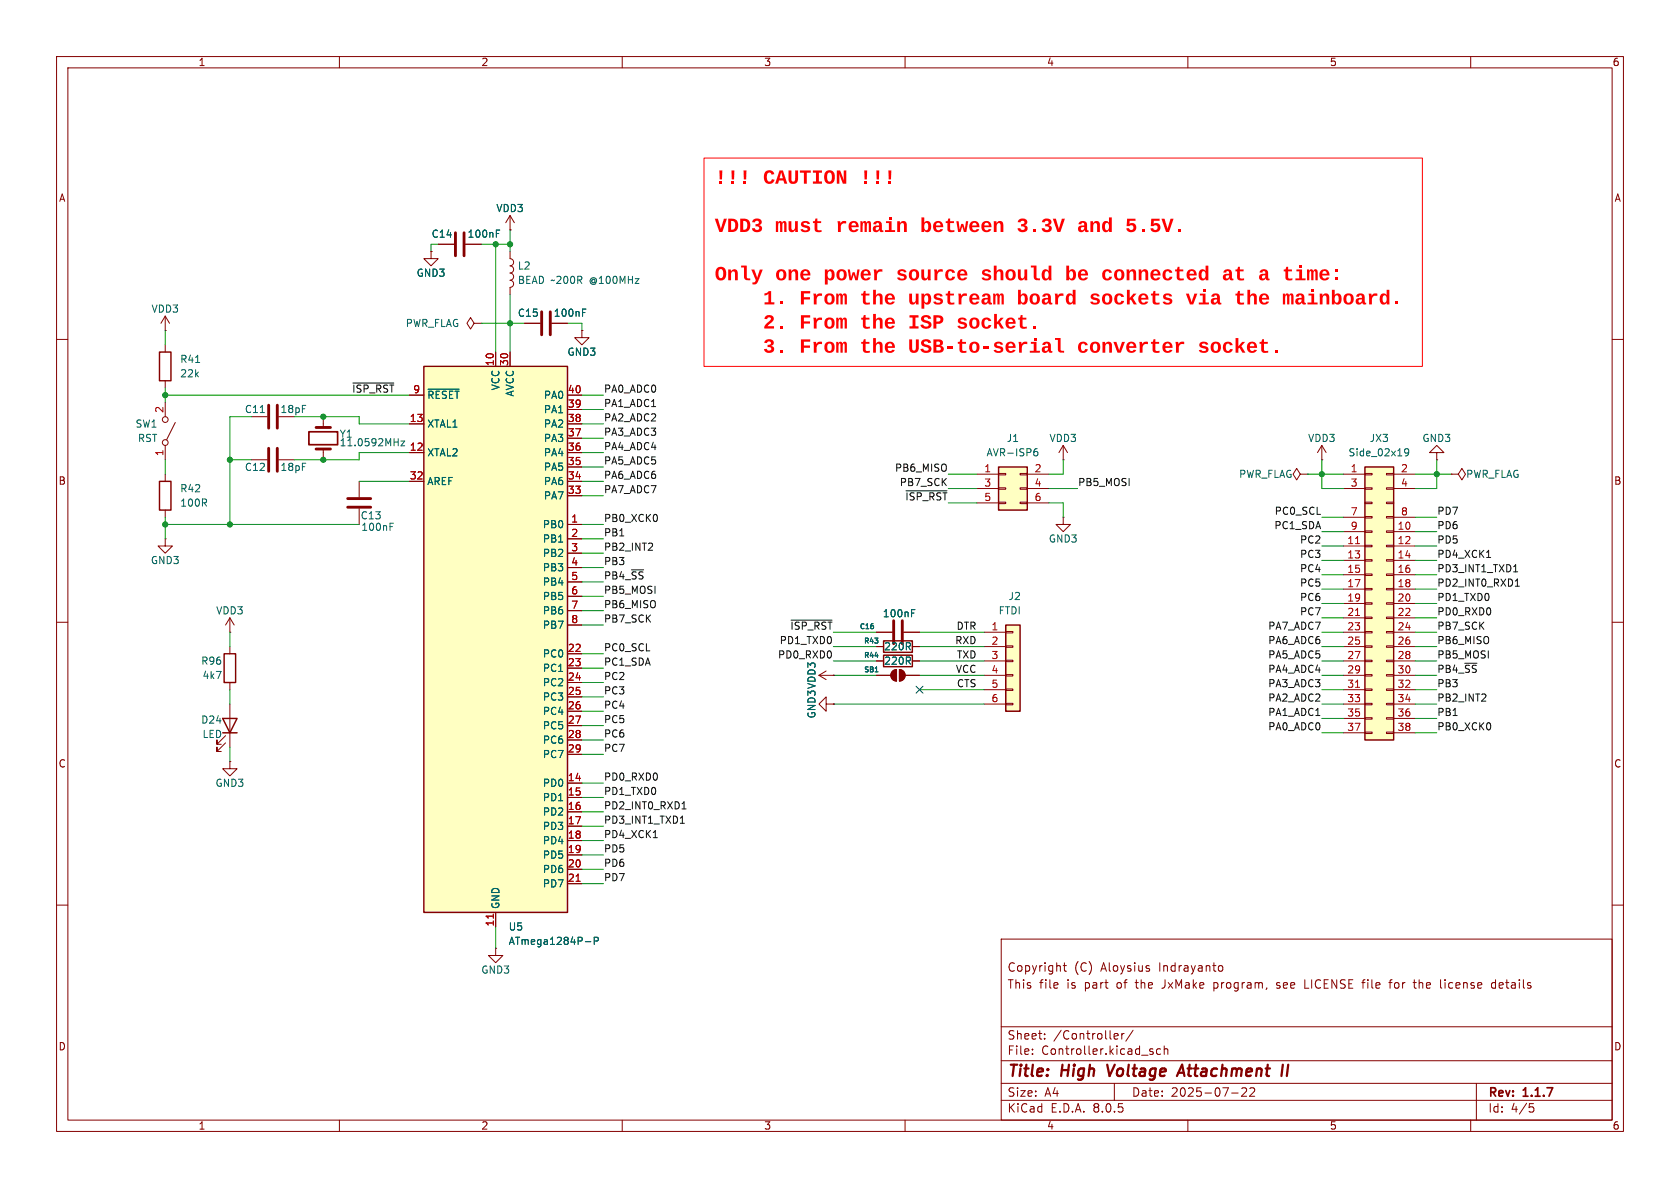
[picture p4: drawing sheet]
<svg xmlns="http://www.w3.org/2000/svg" width="297mm" height="210mm" viewBox="0 0 297 210" stroke-linecap="round" stroke-linejoin="round" font-family="sans-serif">
<g fill="none" stroke="#840000" stroke-width=".18">
<path d="M10 10h277v190h-277zM12 12h273v186h-273zM60 10v2M110 10v2M160 10v2M210 10v2M260 10v2M10 60h2M285 60h2M44.4 73.7h2.8M233.7 78.7l-.8 1.3M233.7 78.7v2.6"/>
<path d="M233.7 78.7l.7 1.3M44.4 81.3h2.8M49.3 81.3h2.8M63.5 85.1v2.8M63.5 89.9v2.8M233.7 81.3h.1M254 80h1.3l-1.3-1.3-1.3 1.3h1.3v1.3M254 81.3h.1M256.5 83.8h1.3l.6 1 .7-1-.7-1-.6 1M256.5 83.8h.1M10 110h2M285 110h2"/>
<path d="M10 160h2M285 160h2M177 166h108v32h-108zM188 170.7h.5M188.2 170.2v1.3l.3 .2M203 171.2l.2 .2-.2 .3M203 170.7l.2 .1M214.6 173.7v1.5M214.6 174.6l.1 .1M214.7 173.7l-.1 .1M215.5 170.8l.4-.1 .3 .3v.4l-.2 .2h-.5M225.7 174.6l.4 .1"/>
<path d="M225.9 173.7l-.2 .2 .2 .3M230.7 173.2v1.5h.7M240.7 173.7h.6M241.3 173.2l-.3 .1M245.5 173.7h.6M246.1 173.2l-.4 .2v1.3M249.8 173.7h.6M250.1 174.6l.3 .1M255.5 173.2v.1M255.5 173.7v1M264.4 173.8l-.4-.1-.3 .3v.4l.1 .2h.6M264.4 173.2v1.5"/>
<path d="M60 198v2M110 198v2M160 198v2M177 194.5h108M177 191.5h108M177 187.5h108M177 181.5h108M182.5 186.3v.1M182.5 185.5v.1M184.7 183.6v.1M184.7 182.8v.1M197 191.5v3"/>
<path d="M197.2 182.7l.4 .1 .1 .3-.7 .1M197.6 183.6l-.4 .1M198.3 182.7v1M198.7 182.7l-.2 .1-.2 .2M200.3 182.1l-1.3 2M203.5 185.9l.3 .1 .1 .2-.2 .2h-.3M203.5 185.4l.3 .1M205.2 185.5l-.5-.1-.2 .3v.4l.1 .2h.6M205.8 185.5l.2-.1 .4 .1 .1 .9M205.8 184.9v1.5M210 198v2M217.7 193.2h1.2"/>
<path d="M219.5 192.4l.6-.1 .2 .1 .1 .3-.9 1.1h.9M221 192.4l.5-.1 .2 .1 .1 .3-.9 1.1h.9M260 198v2M261 191.5v6.5M270.4 195.1h.7M270.5 195.7h.4l.3 .3-.2 .5-.5 .1"/>
</g>
<path d="M195.7 188.2l.5 2M208.1 190.2l.9-2 .4 2M208.3 189.6h1M226.8 188.2l-.3 2M227.7 188.2l-.2 2" fill="none" stroke="#840000" stroke-width=".4"/>
<path d="M47.5 71.6v4.1M47.5 79.2v4.1M49 71.6v4.1M49 79.2v4.1M61.5 88.1h4M61.5 89.7h4" fill="none" stroke="#840000" stroke-width=".51"/>
<path d="M46 72.9h.7M69 93.1h.4M69 92.5h.6" fill="none" stroke="#006464" stroke-width=".18"/>
<path d="M74.9 64.8h25.4v96.5h-25.4z" fill="#ffffc2"/>
<path d="M28.2 62.2h2v5.1h-2zM74.9 64.8h25.4v96.5h-25.4zM28.2 85.1h2v5.1h-2zM39.6 115.6h2.1v5.1h-2.1zM156.2 115.8h5.1v2.1h-5.1zM39.4 127h2.5l-1.3 2.5zM39.4 129.5h2.5" fill="none" stroke="#840000" stroke-width=".25"/>
<g fill="none" stroke="#840000" stroke-width=".18">
<path d="M29.2 58.4h.1M29.2 55.9v2.5M29.2 55.9l-.8 1.3M29.2 55.9l.8 1.3M83.8 57.2l-.6-1.1-.7 1.1 .7 1 .6-1h1.3M85.1 57.2h.1M29.2 61v1.2M29.2 67.3v1.3M29.2 71.1v2.6M29.2 78.7v2.6M31 74.7l-1.5 3M57.1 73.7v1.9"/>
<path d="M57.1 79.4v1.9M72.4 74.9h2.5M72.4 69.9h2.5M87.6 62.2v2.6M90.2 62.2v2.6M100.3 74.9h2.6M100.3 77.5h2.6M100.3 72.4h2.6M100.3 69.9h2.6M29.2 95.3v1.2h1.3l-1.3 1.3-1.3-1.3h1.3M29.2 95.3h.1M29.2 83.8v1.3"/>
<path d="M29.2 90.2v1.2M72.4 80h2.5M72.4 85.1h2.5M100.3 92.7h2.6M100.3 80h2.6M100.3 95.3h2.6M100.3 97.8h2.6M100.3 85.1h2.6M100.3 87.6h2.6M100.3 82.6h2.6M40.6 111.8h.1M40.6 109.2l-.7 1.3"/>
<path d="M40.6 109.2v2.6M40.6 114.3v1.3M40.6 109.2l.8 1.3M100.3 115.6h2.6M100.3 118.1h2.6M100.3 100.3h2.6M100.3 102.9h2.6M100.3 105.4h2.6M100.3 108h2.6M100.3 110.5h2.6M154.9 116.8h1.3M154.9 119.4h2.6"/>
<path d="M157.8 118.7l.7-.3v2a1.02 1.02 0 0 1-.9-.6 1.02 1.02 0 0 1 .2-1.1zM159 118.4a1.02 1.02 0 0 1 1 1 1.02 1.02 0 0 1-1 1zM160 119.4h2.6M161.3 116.8h1.3M39.9 131.3l-1.5 1.5v-.7v.7h.7M39.9 130l-1.5 1.6v-.8v.8h.7M40.6 134.6v1.3h1.3l-1.3 1.3-1.2-1.3h1.2M40.6 134.6h.1M40.6 120.7v1.2M40.6 124.5v7.6M100.3 138.4h2.6M100.3 120.7h2.6"/>
<path d="M100.3 123.2h2.6M100.3 125.7h2.6M100.3 128.3h2.6M100.3 130.8h2.6M100.3 133.4h2.6M146 124.5v-1.3l-1.2 1.3 1.2 1.2v-1.2h1.3M147.3 124.5h.1M100.3 141h2.6M100.3 143.5h2.6M100.3 146.1h2.6M100.3 148.6h2.6M100.3 151.1h2.6"/>
<path d="M100.3 153.7h2.6M100.3 156.2h2.6M87.6 161.3v2.5"/>
<circle cx="29.2" cy="74.2" r=".51"/>
<circle cx="29.2" cy="78.2" r=".51"/>
</g>
<path d="M101.8 155.8h.8M87.2 161.6v.7" fill="none" stroke="#a90000" stroke-width=".18"/>
<path d="M34.6 64.1h.7M70.9 78h.6l-.6 .8h.6M75.7 68.8h5.5M154.7 118.8h.5M103.5 166.5h.9M105.1 166.3h.6l.1-.2-.1-.3-.6-.1v1.2" fill="none" stroke="#006464" stroke-width=".18"/>
<path d="M54.6 76.3h5.1v2.3h-5.1z" fill="none" stroke="#840000" stroke-width=".3"/>
<path d="M55.9 79.4h2.5M55.9 75.6h2.5" fill="none" stroke="#840000" stroke-width=".51"/>
<g fill="#840000" stroke="#840000" stroke-width=".18">
<path d="M157.8 118.7l.7-.3v2a1.02 1.02 0 0 1-.9-.6 1.02 1.02 0 0 1 .2-1.1z"/>
<path d="M159 118.4a1.02 1.02 0 0 1 1 1 1.02 1.02 0 0 1-1 1z"/>
</g>
<path d="M176.5 82.6h5.1v7.6h-5.1z" fill="#ffffc2"/>
<g fill="none" stroke="#840000" stroke-width=".18">
<path d="M188 78.7l-.8 1.3M188 78.7v2.6M188 78.7l.7 1.3M172.7 83.8h3.8M172.7 86.4h3.8M172.7 88.9h3.8M176.5 88.8h1.3v.2h-1.3zM176.5 86.2h1.3v.3h-1.3zM176.5 83.7h1.3v.2h-1.3zM180.3 88.8h1.3v.2h-1.3zM180.3 86.2h1.3v.3h-1.3zM180.3 83.7h1.3v.2h-1.3z"/>
<path d="M181.6 83.8h3.8M181.6 86.4h3.8M181.6 88.9h3.8M188 81.3h.1M144.8 119.4l1.2 .7M144.8 119.4h2.5M146 118.6l-1.2 .8M147.3 119.4h.1M154.9 114.3h1.3M154.9 111.8h2.8M159.8 111.8h2.8M161.3 114.3h1.3"/>
</g>
<path d="M176.5 82.6h5.1v7.6h-5.1zM156.2 113.3h5.1v2h-5.1z" fill="none" stroke="#840000" stroke-width=".25"/>
<path d="M182.9 79.9l.3-.1 .3 .2-.1 .5h-.5M183.4 79.3l-.4 .1-.2 .2M161.2 108.4h.4M161.2 107.8h.6" fill="none" stroke="#006464" stroke-width=".18"/>
<path d="M158 109.7v4.1M159.5 109.7v4.1" fill="none" stroke="#840000" stroke-width=".51"/>
<path d="M241.3 82.6h5.1v48.2h-5.1z" fill="#ffffc2"/>
<g fill="none" stroke="#840000" stroke-width=".18">
<path d="M229.9 83.8l-.7-1-.6 1 .6 1 .7-1h1.2M231.1 83.8h.1M237.5 83.8h3.8M237.5 94h3.8M237.5 96.5h3.8M237.5 99.1h3.8M237.5 86.4h3.8M237.5 91.4h3.8M241.3 98.9h1.3v.3h-1.3zM241.3 96.4h1.3v.2h-1.3zM241.3 93.9h1.3v.2h-1.3zM241.3 91.3h1.3v.3h-1.3z"/>
<path d="M241.3 88.8h1.3v.2h-1.3zM241.3 86.2h1.3v.3h-1.3zM241.3 83.7h1.3v.2h-1.3zM245.1 98.9h1.3v.3h-1.3zM245.1 96.4h1.3v.2h-1.3zM245.1 93.9h1.3v.2h-1.3zM245.1 91.3h1.3v.3h-1.3zM245.1 88.8h1.3v.2h-1.3zM245.1 86.2h1.3v.3h-1.3zM245.1 83.7h1.3v.2h-1.3zM246.4 83.8h3.8M246.4 94h3.8"/>
<path d="M246.4 96.5h3.8M246.4 99.1h3.8M246.4 86.4h3.8M246.4 91.4h3.8M237.5 101.6h3.8M237.5 104.1h3.8M237.5 106.7h3.8M237.5 109.2h3.8M237.5 111.8h3.8M237.5 114.3h3.8M237.5 116.8h3.8M237.5 119.4h3.8"/>
<path d="M241.3 119.3h1.3v.2h-1.3zM241.3 116.7h1.3v.3h-1.3zM241.3 114.2h1.3v.2h-1.3zM241.3 111.6h1.3v.3h-1.3zM241.3 109.1h1.3v.2h-1.3zM241.3 106.6h1.3v.2h-1.3zM241.3 104h1.3v.3h-1.3zM241.3 101.5h1.3v.2h-1.3zM245.1 119.3h1.3v.2h-1.3zM245.1 116.7h1.3v.3h-1.3zM245.1 114.2h1.3v.2h-1.3zM245.1 111.6h1.3v.3h-1.3z"/>
<path d="M245.1 109.1h1.3v.2h-1.3zM245.1 106.6h1.3v.2h-1.3zM245.1 104h1.3v.3h-1.3zM245.1 101.5h1.3v.2h-1.3zM246.4 101.6h3.8M246.4 104.1h3.8M246.4 106.7h3.8M246.4 109.2h3.8M246.4 111.8h3.8M246.4 114.3h3.8M246.4 116.8h3.8M246.4 119.4h3.8"/>
<path d="M237.5 121.9h3.8M237.5 124.5h3.8M237.5 127h3.8M237.5 129.5h3.8M241.3 129.4h1.3v.3h-1.3zM241.3 126.9h1.3v.2h-1.3zM241.3 124.3h1.3v.3h-1.3zM241.3 121.8h1.3v.2h-1.3zM245.1 129.4h1.3v.3h-1.3zM245.1 126.9h1.3v.2h-1.3zM245.1 124.3h1.3v.3h-1.3zM245.1 121.8h1.3v.2h-1.3z"/>
<path d="M246.4 121.9h3.8M246.4 124.5h3.8M246.4 127h3.8M246.4 129.5h3.8"/>
</g>
<path d="M241.3 82.6h5.1v48.2h-5.1z" fill="none" stroke="#840000" stroke-width=".25"/>
<path d="M239.6 96.1h.8M239.6 108.8h.8M239.6 121.5h.8" fill="none" stroke="#a90000" stroke-width=".18"/>
<path d="M249 79.9l-.2 .2-.4-.1-.1-.1 .1-.5 .4-.1 .2 .1a.84 .84 0 0 1-.3 1.2h-.3" fill="none" stroke="#006464" stroke-width=".18"/>
<path d="M177.8 110.5h2.5v15.2h-2.5z" fill="#ffffc2"/>
<g fill="none" stroke="#840000" stroke-width=".18">
<path d="M90.2 38.1v2.5M90.2 38.1l-.8 1.3M90.2 38.1l.7 1.3M76.2 44.5v1.2h1.3l-1.3 1.3-1.3-1.3h1.3M76.2 44.5h.1M77.5 43.2h2.8M82.3 43.2h2.8M90.2 45.7a.64 .64 0 0 1 .6 .7 .64 .64 0 0 1-.6 .6 .64 .64 0 0 1 .6 .6 .64 .64 0 0 1-.6 .7 .64 .64 0 0 1 .6 .6 .64 .64 0 0 1-.6 .6 .63 .63 0 0 1 .6 .7 .63 .63 0 0 1-.6 .6v1.3M90.2 40.6h.1M90.2 44.5v1.2M92.7 57.2h2.8M97.5 57.2h2.8"/>
<path d="M102.9 58.4v1.3h1.2l-1.2 1.3-1.3-1.3h1.3M102.9 58.4h.1M188 91.4v1.3h1.2l-1.2 1.3-1.3-1.3h1.3M188 91.4h.1M174 111.8h3.8M174 114.3h3.8M174 116.8h3.8M174 119.4h3.8M177.8 119.3h1.3v.2h-1.3zM177.8 116.7h1.3v.3h-1.3zM177.8 114.2h1.3v.2h-1.3zM177.8 111.6h1.3v.3h-1.3z"/>
<path d="M174 121.9h3.8M174 124.5h3.8M177.8 124.3h1.3v.3h-1.3zM177.8 121.8h1.3v.2h-1.3zM87.6 167.6v1.3h1.3l-1.3 1.3-1.2-1.3h1.2M87.6 167.6h.1"/>
</g>
<path d="M177.8 110.5h2.5v15.2h-2.5z" fill="none" stroke="#840000" stroke-width=".25"/>
<path d="M80.5 41.1v4.1M82 41.1v4.1M95.8 55.1v4.1M97.3 55.1v4.1" fill="none" stroke="#840000" stroke-width=".51"/>
<path d="M87.7 41.3h.5M87.7 40.7h.7M103 55.2h.4M103 54.6h.6" fill="none" stroke="#006464" stroke-width=".18"/>
<g fill="none" stroke="#0f0f0f" stroke-width=".18">
<path d="M62.4 67.7h7.2M116.2 91.2v.8M160.2 86.8h7.2M262.8 98.5h.7M139.8 109.6h7.3M267.6 101.1h.7M267.9 103.6h.7M268.1 102.5l.2-.1v1.2M263.5 128v.8M115.5 148.1h.7M120.3 145.5h.7M120.6 143h.7"/>
<path d="M120.8 141.9l.1-.2v1.3"/>
</g>
<path d="M124.5 27.9h127v36.9h-127z" fill="none" stroke="#f00" stroke-width=".18"/>
<g fill="#f00">
<path d="M131.4 30.1h.6l-.1 1.6h-.4z"/>
<path d="M131.4 32h.6v.5h-.6z"/>
<path d="M157.1 30.1h.5l-.1 1.6h-.4z"/>
<path d="M157.1 32h.5v.5h-.5z"/>
<path d="M186.1 38.7h.6l.5 1.8 .5-1.8h.6l-.8 2.3h-.6z"/>
<path d="M208.3 40.5h.5v.5h-.5z"/>
<path d="M212.2 47.8a.61 .61 0 0 1 .9 .1v-.9h.5v2.5h-.4l-.1-.3a.7 .7 0 0 1-.9 .3 .7 .7 0 0 1-.3-.9h.5a.42 .42 0 0 0 .1 .5 .42 .42 0 0 0 .5 .1l.1-.4a.57 .57 0 0 0-.5-.8l-.2 .6h-.5z"/>
<path d="M236 49h.5v.5h-.5z"/>
<path d="M236 47.6h.5v.6h-.5z"/>
<path d="M175.6 51.9h.3v.3a.36 .36 0 0 1 .4-.3 .36 .36 0 0 1 .4 .3 .44 .44 0 0 1 .6-.3 .44 .44 0 0 1 .2 .6v1.3h-.4v-1.4l-.2-.2-.2 .2v1.4h-.4v-1.4l-.1-.2-.2 .3v1.3h-.4z"/>
<path d="M205.8 52.1l.6-.2a.71 .71 0 0 1 .8 .5h-.4l-.1-.2a.33 .33 0 0 0-.4 0 .33 .33 0 0 0-.2 .3l.4 .1a.63 .63 0 0 1 .8 .7 .63 .63 0 0 1-.9 .5 .77 .77 0 0 1-.9-.4l.5-.1a.5 .5 0 0 0 .8 0l-.1-.1-.5-.2a.56 .56 0 0 1-.5-.3 .56 .56 0 0 1 .1-.6z"/>
<path d="M214.3 52.1a.78 .78 0 0 1 .8-.2 .78 .78 0 0 1 .6 .7v.8l.2 .1-.1 .3a.41 .41 0 0 1-.6-.3 .6 .6 0 0 1-.7 .3 .6 .6 0 0 1-.4-.6h.5a.32 .32 0 0 0 .4 .3 .32 .32 0 0 0 .2-.5v-.1h-.4l-.2 .3h-.5a.6 .6 0 0 1 .7-.5h.4a.29 .29 0 0 0-.2-.5 .29 .29 0 0 0-.4 .3l-.5-.1z"/>
<path d="M246.7 53.3h.5v.5h-.5z"/>
<path d="M182.7 57.6h.5v.5h-.5z"/>
<path d="M184.4 60.6a.78 .78 0 0 1 .9-.2 .78 .78 0 0 1 .5 .7v.8l.2 .2v.2a.41 .41 0 0 1-.7-.3 .6 .6 0 0 1-.6 .4 .6 .6 0 0 1-.5-.6h.5a.32 .32 0 0 0 .4 .2 .32 .32 0 0 0 .2-.4v-.1h-.4l-.2 .3h-.5a.6 .6 0 0 1 .7-.6h.4a.29 .29 0 0 0-.1-.5 .29 .29 0 0 0-.4 .3h-.5z"/>
<path d="M186.5 59.8h1v2.1l.6 .1v.3h-.6a.56 .56 0 0 1-.5-.6v-1.6h-.5z"/>
<path d="M207.8 60.4h.5l.1 .4a.73 .73 0 0 1 .9-.4v.4a.68 .68 0 0 0-.9 .8v.7h-.5z"/>
<path d="M225.4 61.8h.5v.5h-.5z"/>
</g>
<g fill="none" stroke="#009600" stroke-width=".18">
<path d="M29.2 58.4v2.6M77.5 43.2h-1.3v1.3M85.1 43.2h5.1M85.1 57.2h7.6M87.6 43.2v19M90.2 40.6v3.9M90.2 52.1v10.1M100.3 57.2h2.6v1.2M29.2 69.9h43.2M29.2 68.6v2.5M44.4 73.7h-3.8v19M52.1 73.7h11.4v1.2h8.9"/>
<path d="M102.9 72.4h3.8M102.9 77.5h3.8M102.9 69.9h3.8M102.9 74.9h3.8M29.2 92.7h34.3M29.2 81.3v2.5M29.2 91.4v3.9M40.6 81.3h3.8M63.5 85.1h8.9M72.4 80h-8.9v1.3h-11.4M102.9 97.8h3.8M102.9 92.7h3.8"/>
<path d="M102.9 80h3.8M102.9 95.3h3.8M102.9 85.1h3.8M102.9 82.6h3.8M102.9 87.6h3.8M167.6 83.8h5.1M167.6 86.4h5.1M167.6 88.9h5.1M185.4 86.4h5.1M185.4 88.9h2.6v2.5M188 81.3v2.5h-2.6M231.1 83.8h6.4"/>
<path d="M233.7 96.5h3.8M233.7 94h3.8M233.7 99.1h3.8M233.7 81.3v5.1h3.8M233.7 91.4h3.8M250.2 96.5h3.8M250.2 83.8h6.3M250.2 94h3.8M250.2 99.1h3.8M250.2 91.4h3.8M254 81.3v5.1h-3.8M40.6 111.8v2.5"/>
<path d="M102.9 100.3h3.8M102.9 102.9h3.8M102.9 110.5h3.8M102.9 108h3.8M102.9 105.4h3.8M102.9 118.1h3.8M102.9 115.6h3.8M147.3 119.4h7.6M147.3 111.8h7.6M147.3 116.8h7.6M147.3 114.3h7.6M162.6 119.4h11.4"/>
<path d="M162.6 111.8h11.4M162.6 116.8h11.4M162.6 114.3h11.4M233.7 119.4h3.8M233.7 111.8h3.8M233.7 116.8h3.8M233.7 106.7h3.8M233.7 109.2h3.8M233.7 114.3h3.8M233.7 104.1h3.8M233.7 101.6h3.8M250.2 119.4h3.8"/>
<path d="M250.2 111.8h3.8M250.2 116.8h3.8M250.2 106.7h3.8M250.2 109.2h3.8M250.2 114.3h3.8M250.2 104.1h3.8M250.2 101.6h3.8M40.6 121.9v2.6M40.6 132.1v2.5M102.9 120.7h3.8M102.9 133.4h3.8M102.9 130.8h3.8"/>
<path d="M102.9 123.2h3.8M102.9 128.3h3.8M102.9 125.7h3.8M102.9 138.4h3.8M147.3 124.5h26.7M162.6 121.9h11.4M233.7 121.9h3.8M233.7 127h3.8M233.7 124.5h3.8M233.7 129.5h3.8M250.2 121.9h3.8M250.2 127h3.8"/>
<path d="M250.2 124.5h3.8M250.2 129.5h3.8M102.9 141h3.8M102.9 153.7h3.8M102.9 156.2h3.8M102.9 151.1h3.8M102.9 146.1h3.8M102.9 148.6h3.8M102.9 143.5h3.8M87.6 163.8v3.8"/>
</g>
<path d="M162 121.3l1.2 1.2M163.2 121.3l-1.2 1.2" fill="none" stroke="#000084" stroke-width=".18"/>
<g fill="none" stroke="#840000" stroke-width=".18">
<path d="M76.2 44.5h.1M77.5 43.2h2.8M82.3 43.2h2.8M90.2 40.6h.1M92.7 57.2h2.8M97.5 57.2h2.8M102.9 58.4h.1M72.4 74.9h2.5M72.4 69.9h2.5M87.6 62.2v2.6M90.2 62.2v2.6M100.3 74.9h2.6"/>
<path d="M100.3 77.5h2.6M100.3 72.4h2.6M100.3 69.9h2.6M72.4 80h2.5M72.4 85.1h2.5M100.3 92.7h2.6M100.3 80h2.6M100.3 95.3h2.6M100.3 97.8h2.6M100.3 85.1h2.6M100.3 87.6h2.6M100.3 82.6h2.6"/>
<path d="M100.3 115.6h2.6M100.3 118.1h2.6M100.3 100.3h2.6M100.3 102.9h2.6M100.3 105.4h2.6M100.3 108h2.6M100.3 110.5h2.6M147.3 119.4h.1M154.9 116.8h1.3M154.9 119.4h2.6M154.9 114.3h1.3M154.9 111.8h2.8"/>
<path d="M159.8 111.8h2.8M160 119.4h2.6M161.3 116.8h1.3M161.3 114.3h1.3M100.3 138.4h2.6M100.3 120.7h2.6M100.3 123.2h2.6M100.3 125.7h2.6M100.3 128.3h2.6M100.3 130.8h2.6M100.3 133.4h2.6M147.3 124.5h.1"/>
<path d="M100.3 141h2.6M100.3 143.5h2.6M100.3 146.1h2.6M100.3 148.6h2.6M100.3 151.1h2.6M100.3 153.7h2.6M100.3 156.2h2.6M87.6 161.3v2.5"/>
</g>
<path d="M87.7 41.3h.5M87.7 40.7h.7M103 55.2h.4M103 54.6h.6M75.7 68.8h5.5M154.7 118.8h.5M161.2 108.4h.4M161.2 107.8h.6M103.5 166.5h.9M105.1 166.3h.6l.1-.2-.1-.3-.6-.1v1.2" fill="none" stroke="#006464" stroke-width=".18"/>
<path d="M101.8 155.8h.8M87.2 161.6v.7" fill="none" stroke="#a90000" stroke-width=".18"/>
<g fill="#009600" stroke="#009600" stroke-width=".18">
<circle cx="254" cy="83.8" r=".46"/>
<circle cx="233.7" cy="83.8" r=".46"/>
<circle cx="57.1" cy="81.3" r=".46"/>
<circle cx="40.6" cy="92.7" r=".46"/>
<circle cx="29.2" cy="92.7" r=".46"/>
<circle cx="29.2" cy="69.9" r=".46"/>
<circle cx="57.1" cy="73.7" r=".46"/>
<circle cx="40.6" cy="81.3" r=".46"/>
<circle cx="90.2" cy="43.2" r=".46"/>
<circle cx="90.2" cy="57.2" r=".46"/>
<circle cx="87.6" cy="43.2" r=".46"/>
</g>
<g font-size="3.5" fill="#f00">
<text x="126.4" y="33.4">!!!</text>
<text x="134.9" y="33.4">CAUTION !!!</text>
<text x="126.4" y="42">VDD3 must remain</text>
<text x="162.6" y="42">between</text>
<text x="179.7" y="42">3.3V</text>
<text x="190.4" y="42">and 5.5V.</text>
<text x="126.4" y="50.5">Only</text>
<text x="137" y="50.5">one power source</text>
<text x="173.3" y="50.5">should</text>
<text x="188.3" y="50.5">be connected</text>
<text x="216" y="50.5">at</text>
<text x="222.4" y="50.5">a time:</text>
<text x="134.9" y="54.8">1.</text>
<text x="134.9" y="59">2.</text>
<text x="141.3" y="54.8">From the</text>
<text x="141.3" y="59">From the</text>
<text x="160.5" y="54.8">upstream</text>
<text x="160.5" y="59">ISP</text>
<text x="169" y="59">socket.</text>
<text x="179.7" y="54.8">board</text>
<text x="192.5" y="54.8">sockets</text>
<text x="209.6" y="54.8">via</text>
<text x="218.1" y="54.8">the</text>
<text x="226.7" y="54.8">mainboard.</text>
<text x="134.9" y="63.3">3.</text>
<text x="141.3" y="63.3">From the</text>
<text x="160.5" y="63.3">USB-to-serial</text>
<text x="190.4" y="63.3">converter</text>
<text x="211.7" y="63.3">socket.</text>
</g>
<g font-size="2.8" fill="#840000">
<text x="178" y="190.9">Title:</text>
<text x="187.7" y="190.9">High</text>
<text x="196.6" y="190.9">Voltage</text>
<text x="210" y="190.9">Attachment</text>
</g>
<g font-size="2.1" fill="#840000">
<text x="178" y="172">Copyright</text>
<text x="189.9" y="172">(C)</text>
<text x="194.7" y="172">Aloysius</text>
<text x="205" y="172">Indrayanto</text>
<text x="178" y="175">This</text>
<text x="183.7" y="175">file</text>
<text x="188.7" y="175">is</text>
<text x="191.9" y="175">part</text>
<text x="197.7" y="175">of</text>
<text x="201.2" y="175">the</text>
<text x="206" y="175">JxMake</text>
<text x="215.2" y="175">program,</text>
<text x="226.5" y="175">see</text>
<text x="231.6" y="175">LICENSE</text>
<text x="242.1" y="175">file</text>
<text x="247" y="175">for</text>
<text x="251.5" y="175">the</text>
<text x="256.3" y="175">license</text>
<text x="265.5" y="175">details</text>
<text x="178" y="184">Sheet:</text>
<text x="186.2" y="184">/Controller/</text>
<text x="178" y="186.7">File:</text>
<text x="184.1" y="186.7">Controller.kicad_sch</text>
<text x="178" y="196.9">KiCad</text>
<text x="178" y="194.1">Size:</text>
<text x="184.7" y="194.1">A4</text>
<text x="185.7" y="196.9">E.D.A.</text>
<text x="193.3" y="196.9">8.0.5</text>
<text x="200" y="194.1">Date:</text>
<text x="207" y="194.1">2025-07-22</text>
<text x="263" y="194.3">Rev:</text>
<text x="263" y="196.9">Id:</text>
<text x="267.1" y="196.9">4/5</text>
<text x="269.4" y="194.3">1.1.7</text>
</g>
<g font-size="1.8" fill="#840000">
<text x="35" y="11.9">1</text>
<text x="85" y="11.9">2</text>
<text x="135" y="11.9">3</text>
<text x="185" y="11.9">4</text>
<text x="235" y="11.9">5</text>
<text x="285" y="11.9">6</text>
<text x="10.3" y="35.9">A</text>
<text x="285.3" y="35.9">A</text>
<text x="10.3" y="85.9">B</text>
<text x="285.3" y="85.9">B</text>
<text x="10.3" y="135.9">C</text>
<text x="285.3" y="135.9">C</text>
<text x="10.3" y="185.9">D</text>
<text x="285.3" y="185.9">D</text>
<text x="35" y="199.9">1</text>
<text x="85" y="199.9">2</text>
<text x="135" y="199.9">3</text>
<text x="185" y="199.9">4</text>
<text x="235" y="199.9">5</text>
<text x="285" y="199.9">6</text>
</g>
<g font-size="1.8" fill="#006464">
<text x="87.6" y="37.7">VDD3</text>
<text x="76.2" y="42.2">C14</text>
<text x="82.6" y="42.2">100nF</text>
<text x="91.4" y="47.9">L2</text>
<text x="73.6" y="49.1">GND3</text>
<text x="91.4" y="50.4">BEAD ~200R</text>
<text x="104.4" y="50.4">@100MHz</text>
<text x="26.7" y="55.5">VDD3</text>
<text x="71.6" y="58">PWR_FLAG</text>
<text x="91.4" y="56.2">C15</text>
<text x="97.8" y="56.2">100nF</text>
<text x="31.8" y="64.4">R41</text>
<text x="100.2" y="63.1">GND3</text>
<text x="31.8" y="66.9">22k</text>
<text x="75.4" y="70.7">~{RESET}</text>
<text x="88.5" y="69.1" transform="rotate(-90 88.5 69.1)">VCC</text>
<text x="91" y="70.2" transform="rotate(-90 91 70.2)">AVCC</text>
<text x="96.1" y="70.7">PA0</text>
<text x="23.9" y="75.8">SW1</text>
<text x="43.2" y="73.2">C11</text>
<text x="49.5" y="73.2">18pF</text>
<text x="60" y="77.6">Y1</text>
<text x="75.4" y="75.8">XTAL1</text>
<text x="96.1" y="75.8">PA2</text>
<text x="96.1" y="73.3">PA1</text>
<text x="24.3" y="78.3">RST</text>
<text x="43.2" y="83.5">C12</text>
<text x="49.5" y="83.5">18pF</text>
<text x="60" y="79.1">11.0592MHz</text>
<text x="75.4" y="80.9">XTAL2</text>
<text x="96.1" y="83.4">PA5</text>
<text x="96.1" y="80.9">PA4</text>
<text x="96.1" y="78.3">PA3</text>
<text x="174.3" y="80.9">AVR-ISP6</text>
<text x="177.9" y="78.3">J1</text>
<text x="185.4" y="78.3">VDD3</text>
<text x="231.2" y="78.3">VDD3</text>
<text x="238.3" y="80.9">Side_02x19</text>
<text x="242" y="78.3">JX3</text>
<text x="251.4" y="78.3">GND3</text>
<text x="31.8" y="89.8">100R</text>
<text x="31.8" y="87.2">R42</text>
<text x="75.4" y="86">AREF</text>
<text x="96.1" y="88.5">PA7</text>
<text x="96.1" y="86">PA6</text>
<text x="219" y="84.7">PWR_FLAG</text>
<text x="259.1" y="84.7">PWR_FLAG</text>
<text x="63.7" y="92">C13</text>
<text x="63.8" y="94">100nF</text>
<text x="95.9" y="93.6">PB0</text>
<text x="26.6" y="99.9">GND3</text>
<text x="95.9" y="96.1">PB1</text>
<text x="95.9" y="98.7">PB2</text>
<text x="95.9" y="101.2">PB3</text>
<text x="185.3" y="96.1">GND3</text>
<text x="95.9" y="103.7">PB4</text>
<text x="95.9" y="106.3">PB5</text>
<text x="178.2" y="106.3">J2</text>
<text x="38.1" y="108.8">VDD3</text>
<text x="95.9" y="108.8">PB6</text>
<text x="95.9" y="111.4">PB7</text>
<text x="156" y="109.3">100nF</text>
<text x="176.5" y="108.8">FTDI</text>
<text x="35.5" y="117.7">R96</text>
<text x="95.9" y="116.4">PC0</text>
<text x="95.9" y="119">PC1</text>
<text x="156.2" y="117.7">220R</text>
<text x="156.2" y="115.2">220R</text>
<text x="35.7" y="120.2">4k7</text>
<text x="95.9" y="121.5">PC2</text>
<text x="95.9" y="124.1">PC3</text>
<text x="35.5" y="128.1">D24</text>
<text x="35.7" y="130.7">LED</text>
<text x="95.9" y="126.6">PC4</text>
<text x="95.9" y="129.1">PC5</text>
<text x="95.9" y="131.7">PC6</text>
<text x="144.4" y="127.1" transform="rotate(-90 144.4 127.1)">GND3VDD3</text>
<text x="95.9" y="134.2">PC7</text>
<text x="38" y="139.3">GND3</text>
<text x="95.9" y="139.3">PD0</text>
<text x="95.9" y="141.8">PD1</text>
<text x="95.9" y="144.4">PD2</text>
<text x="95.9" y="146.9">PD3</text>
<text x="95.9" y="149.5">PD4</text>
<text x="95.9" y="152">PD5</text>
<text x="95.9" y="154.5">PD6</text>
<text x="88.5" y="160.8" transform="rotate(-90 88.5 160.8)">GND</text>
<text x="95.9" y="157.1">PD7</text>
<text x="89.8" y="164.7">U5</text>
<text x="89.8" y="167.2">ATmega1284P-P</text>
<text x="85" y="172.3">GND3</text>
</g>
<g font-size="1.8" fill="#a90000">
<text x="87.4" y="64.8" transform="rotate(-90 87.4 64.8)">10</text>
<text x="89.9" y="64.8" transform="rotate(-90 89.9 64.8)">30</text>
<text x="73" y="69.6">9</text>
<text x="100.3" y="69.6">40</text>
<text x="29" y="73.1" transform="rotate(-90 29 73.1)">2</text>
<text x="72.3" y="74.7">13</text>
<text x="100.3" y="77.2">37</text>
<text x="100.3" y="74.7">38</text>
<text x="100.3" y="72.1">39</text>
<text x="29" y="80.7" transform="rotate(-90 29 80.7)">1</text>
<text x="72.3" y="79.8">12</text>
<text x="100.3" y="82.3">35</text>
<text x="100.3" y="79.8">36</text>
<text x="173.9" y="83.6">1</text>
<text x="182.8" y="83.6">2</text>
<text x="238.7" y="83.6">1</text>
<text x="247.6" y="83.6">2</text>
<text x="72.3" y="84.8">32</text>
<text x="100.3" y="87.4">33</text>
<text x="100.3" y="84.8">34</text>
<text x="173.9" y="86.1">3</text>
<text x="173.9" y="88.6">5</text>
<text x="182.8" y="86.1">4</text>
<text x="182.8" y="88.6">6</text>
<text x="238.7" y="86.1">3</text>
<text x="247.6" y="86.1">4</text>
<text x="100.9" y="92.5">1</text>
<text x="100.9" y="95">2</text>
<text x="238.7" y="91.2">7</text>
<text x="238.7" y="93.7">9</text>
<text x="247" y="93.7">10</text>
<text x="247.6" y="91.2">8</text>
<text x="100.9" y="97.5">3</text>
<text x="100.9" y="100.1">4</text>
<text x="238.1" y="96.3">11</text>
<text x="238.1" y="98.8">13</text>
<text x="238.1" y="101.3">15</text>
<text x="247" y="96.3">12</text>
<text x="247" y="98.8">14</text>
<text x="247" y="101.3">16</text>
<text x="100.9" y="102.6">5</text>
<text x="100.9" y="105.2">6</text>
<text x="100.9" y="107.7">7</text>
<text x="238.1" y="103.9">17</text>
<text x="238.1" y="106.4">19</text>
<text x="247" y="103.9">18</text>
<text x="247" y="106.4">20</text>
<text x="100.9" y="110.2">8</text>
<text x="175.2" y="111.5">1</text>
<text x="238.1" y="109">21</text>
<text x="238.1" y="111.5">23</text>
<text x="247" y="109">22</text>
<text x="247" y="111.5">24</text>
<text x="100.3" y="115.3">22</text>
<text x="100.3" y="117.9">23</text>
<text x="175.2" y="114">2</text>
<text x="175.2" y="116.6">3</text>
<text x="175.2" y="119.1">4</text>
<text x="238.1" y="114">25</text>
<text x="238.1" y="116.6">27</text>
<text x="238.1" y="119.1">29</text>
<text x="247" y="114">26</text>
<text x="247" y="116.6">28</text>
<text x="247" y="119.1">30</text>
<text x="100.3" y="120.4">24</text>
<text x="100.3" y="122.9">25</text>
<text x="100.3" y="125.5">26</text>
<text x="175.2" y="121.7">5</text>
<text x="175.2" y="124.2">6</text>
<text x="238.1" y="121.7">31</text>
<text x="238.1" y="124.2">33</text>
<text x="247" y="121.7">32</text>
<text x="247" y="124.2">34</text>
<text x="100.3" y="128">27</text>
<text x="100.3" y="130.6">28</text>
<text x="238.1" y="126.7">35</text>
<text x="238.1" y="129.3">37</text>
<text x="247" y="126.7">36</text>
<text x="247" y="129.3">38</text>
<text x="100.3" y="133.1">29</text>
<text x="100.3" y="138.2">14</text>
<text x="100.3" y="140.7">15</text>
<text x="100.3" y="143.3">16</text>
<text x="100.3" y="145.8">17</text>
<text x="100.3" y="148.3">18</text>
<text x="100.3" y="150.9">19</text>
<text x="100.3" y="153.4">20</text>
<text x="100.3" y="156">21</text>
<text x="87.4" y="163.9" transform="rotate(-90 87.4 163.9)">11</text>
</g>
<g font-size="1.8" fill="#0f0f0f">
<text x="62.1" y="69.5">~{ISP_RST} 9</text>
<text x="106.7" y="69.5">PA0_ADC0</text>
<text x="106.7" y="74.6">PA2_ADC2</text>
<text x="106.7" y="72">PA1_ADC1</text>
<text x="106.7" y="77.1">PA3_ADC3</text>
<text x="106.7" y="82.2">PA5_ADC5</text>
<text x="106.7" y="79.7">PA4_ADC4</text>
<text x="158.1" y="83.5">PB6_MISO</text>
<text x="106.7" y="87.3">PA7_ADC7</text>
<text x="106.7" y="84.7">PA6_ADC6</text>
<text x="159" y="86">PB7_SCK</text>
<text x="159.9" y="88.6">~{ISP_RST}</text>
<text x="190.5" y="86">PB5_MOSI</text>
<text x="106.7" y="92.4">PB0_XCK0</text>
<text x="106.7" y="94.9">PB1</text>
<text x="225.2" y="93.6">PC1_SDA</text>
<text x="225.3" y="91.1">PC0_SCL</text>
<text x="254" y="93.6">PD6</text>
<text x="254" y="91.1">PD7</text>
<text x="106.7" y="100">PB3</text>
<text x="106.7" y="97.4">PB2_INT2</text>
<text x="229.7" y="101.3">PC4</text>
<text x="229.7" y="98.7">PC3</text>
<text x="229.7" y="96.2">PC2</text>
<text x="254" y="101.3">PD3_INT1_TXD1</text>
<text x="254" y="96.2">PD5</text>
<text x="254" y="98.7">PD4_XCK1</text>
<text x="106.7" y="107.6">PB6_MISO</text>
<text x="106.7" y="102.5">PB4_~{SS}</text>
<text x="106.7" y="105.1">PB5_MOSI</text>
<text x="229.7" y="106.3">PC6</text>
<text x="229.7" y="103.8">PC5</text>
<text x="254" y="106.3">PD1_TXD0</text>
<text x="254" y="103.8">PD2_INT0_RXD1</text>
<text x="106.7" y="110.1">PB7_SCK</text>
<text x="137.7" y="114">PD1_TXD0</text>
<text x="139.6" y="111.4">~{ISP_RST}</text>
<text x="168.8" y="114">RXD</text>
<text x="169" y="111.4">DTR</text>
<text x="224.1" y="111.4">PA7_ADC7</text>
<text x="224.1" y="114">PA6_ADC6</text>
<text x="229.7" y="108.9">PC7</text>
<text x="254" y="111.4">PB7_SCK</text>
<text x="254" y="114">PB6_MISO</text>
<text x="254" y="108.9">PD0_RXD0</text>
<text x="106.7" y="117.8">PC1_SDA</text>
<text x="106.7" y="115.2">PC0_SCL</text>
<text x="137.4" y="116.5">PD0_RXD0</text>
<text x="168.9" y="119">VCC</text>
<text x="169.1" y="116.5">TXD</text>
<text x="224.1" y="119">PA4_ADC4</text>
<text x="224.1" y="116.5">PA5_ADC5</text>
<text x="254" y="119">PB4_~{SS}</text>
<text x="254" y="116.5">PB5_MOSI</text>
<text x="106.7" y="122.8">PC3</text>
<text x="106.7" y="125.4">PC4</text>
<text x="106.7" y="120.3">PC2</text>
<text x="169.1" y="121.6">CTS</text>
<text x="224.1" y="124.1">PA2_ADC2</text>
<text x="224.1" y="121.6">PA3_ADC3</text>
<text x="254" y="121.6">PB3</text>
<text x="254" y="124.1">PB2_INT2</text>
<text x="106.7" y="130.5">PC6</text>
<text x="106.7" y="127.9">PC5</text>
<text x="224.1" y="129.2">PA0_ADC0</text>
<text x="224.1" y="126.7">PA1_ADC1</text>
<text x="254" y="126.7">PB1</text>
<text x="254" y="129.2">PB0_XCK0</text>
<text x="106.7" y="133">PC7</text>
<text x="106.7" y="138.1">PD0_RXD0</text>
<text x="106.7" y="140.6">PD1_TXD0</text>
<text x="106.7" y="143.2">PD2_INT0_RXD1</text>
<text x="106.7" y="148.2">PD4_XCK1</text>
<text x="106.7" y="145.7">PD3_INT1_TXD1</text>
<text x="106.7" y="150.8">PD5</text>
<text x="106.7" y="155.9">PD7</text>
<text x="106.7" y="153.3">PD6</text>
</g>
<g font-size="1.2" fill="#006464">
<text x="151.9" y="111.4">C16</text>
<text x="152.6" y="114">R43</text>
<text x="152.6" y="116.5">R44</text>
<text x="152.7" y="119">SB1</text>
</g>
</svg>
